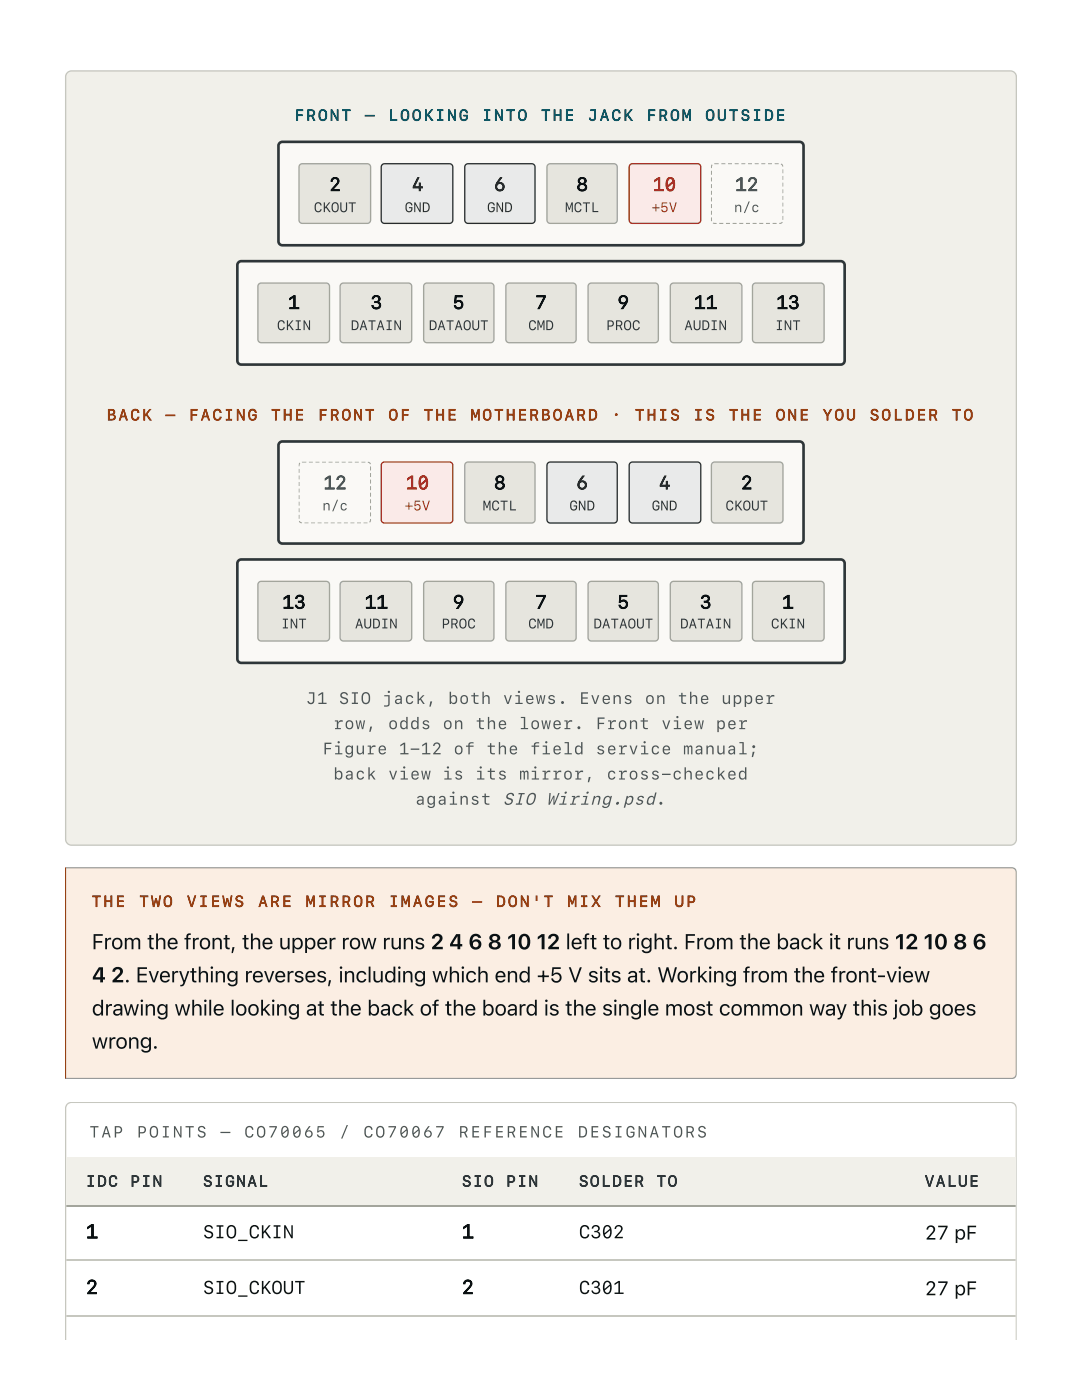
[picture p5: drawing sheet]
<svg xmlns="http://www.w3.org/2000/svg" width="216mm" height="279mm" viewBox="0 0 216 279" stroke-linecap="round" stroke-linejoin="round" font-family="sans-serif">
<path d="M13.4 14.5l.9-.3h187.3a1.19 1.19 0 0 1 1.2 1.1v152.2a1.19 1.19 0 0 1-1.2 1.2h-187.3a1.19 1.19 0 0 1-1.2-1.2v-152.2z" fill="#f1f0ea"/>
<path d="M13.4 14.5l.9-.3h187.3a1.19 1.19 0 0 1 1.2 1.1v152.2a1.19 1.19 0 0 1-1.2 1.2h-187.3a1.19 1.19 0 0 1-1.2-1.2v-152.2z" fill="none" stroke="#c6c7bf" stroke-width=".26"/>
<path d="M13.1 173.2h188.8a.93 .93 0 0 1 .9 .9v40.2a.93 .93 0 0 1-.9 .9h-188.8z" fill="#fbeee3"/>
<g fill="#999">
<path d="M13 173h189.9v.7h-189.9z"/>
<path d="M13 214.7h189.9v.7h-189.9z"/>
<path d="M202.2 173h.7v42.4h-.7z"/>
</g>
<path d="M13.1 173v42.4" fill="none" stroke="#964113" stroke-width=".26"/>
<g fill="#c6c7bf">
<path d="M13 219.9h189.9v.8h-189.9z"/>
<path d="M202.1 219.9h.8v47.6h-.8z"/>
<path d="M13 219.9h.8v47.6h-.8z"/>
</g>
<g fill="#f1f0ea">
<path d="M13.2 231h23.3v9.5h-23.3z"/>
<path d="M36.5 231h51.6v9.5h-51.6z"/>
<path d="M88.1 231h23.6v9.5h-23.6z"/>
<path d="M111.7 231h69v9.5h-69z"/>
<path d="M180.7 231h22v9.5h-22z"/>
</g>
<path d="M13.2 240.6h189.5" fill="none" stroke="#a3a59c" stroke-width=".26"/>
<path d="M13.2 251.5h189.5M13.2 262.6h189.5" fill="none" stroke="#c6c7bf" stroke-width=".26"/>
<path d="M55.8 28.5l.6-.2h103.1a.79 .79 0 0 1 .8 .8v19.1a.79 .79 0 0 1-.8 .7h-103.1a.79 .79 0 0 1-.8-.7v-19.1z" fill="#faf9f6"/>
<path d="M55.8 28.5l.6-.2h103.1a.79 .79 0 0 1 .8 .8v19.1a.79 .79 0 0 1-.8 .7h-103.1a.79 .79 0 0 1-.8-.7v-19.1z" fill="none" stroke="#2e3639" stroke-width=".53"/>
<path d="M59.9 32.9l.4-.2h13a.66 .66 0 0 1 .7 .6v10.6a.66 .66 0 0 1-.7 .7h-13a.66 .66 0 0 1-.6-.7v-10.6z" fill="#e6e5de"/>
<path d="M59.9 32.9l.4-.2h13a.66 .66 0 0 1 .7 .6v10.6a.66 .66 0 0 1-.7 .7h-13a.66 .66 0 0 1-.6-.7v-10.6z" fill="none" stroke="#a3a59c" stroke-width=".26"/>
<path d="M76.3 32.9l.4-.2h13a.66 .66 0 0 1 .7 .6v10.6a.66 .66 0 0 1-.7 .7h-13a.66 .66 0 0 1-.6-.7v-10.6z" fill="#e9eaea"/>
<path d="M76.3 32.9l.4-.2h13a.66 .66 0 0 1 .7 .6v10.6a.66 .66 0 0 1-.7 .7h-13a.66 .66 0 0 1-.6-.7v-10.6z" fill="none" stroke="#2b2f31" stroke-width=".26"/>
<path d="M92.9 32.9l.5-.2h12.7a.66 .66 0 0 1 .7 .6v10.6a.66 .66 0 0 1-.7 .7h-12.7a.66 .66 0 0 1-.7-.7v-10.6z" fill="#e9eaea"/>
<path d="M92.9 32.9l.5-.2h12.7a.66 .66 0 0 1 .7 .6v10.6a.66 .66 0 0 1-.7 .7h-12.7a.66 .66 0 0 1-.7-.7v-10.6z" fill="none" stroke="#2b2f31" stroke-width=".26"/>
<path d="M109.3 32.9l.5-.2h12.7a.66 .66 0 0 1 .7 .6v10.6a.66 .66 0 0 1-.7 .7h-12.7a.66 .66 0 0 1-.7-.7v-10.6z" fill="#e6e5de"/>
<path d="M109.3 32.9l.5-.2h12.7a.66 .66 0 0 1 .7 .6v10.6a.66 .66 0 0 1-.7 .7h-12.7a.66 .66 0 0 1-.7-.7v-10.6z" fill="none" stroke="#a3a59c" stroke-width=".26"/>
<path d="M125.7 32.9l.5-.2h13a.66 .66 0 0 1 .6 .6v10.6a.66 .66 0 0 1-.6 .7h-13a.66 .66 0 0 1-.7-.7v-10.6z" fill="#faeae8"/>
<path d="M125.7 32.9l.5-.2h13a.66 .66 0 0 1 .6 .6v10.6a.66 .66 0 0 1-.6 .7h-13a.66 .66 0 0 1-.7-.7v-10.6z" fill="none" stroke="#a62a21" stroke-width=".26"/>
<g fill="#a3a59c">
<path d="M143.9 32.5h.8v.3h-.8zM145.3 32.5h.8v.3h-.8zM146.6 32.5h.8v.3h-.8zM147.9 32.5h.8v.3h-.8zM149.3 32.5h.8v.3h-.8zM150.6 32.5h.8v.3h-.8zM151.9 32.5h.8v.3h-.8zM153.2 32.5h.8v.3h-.8zM154.6 32.5h.8v.3h-.8zM156 32.5h.3l.1 .2v.4h-.4l-.2-.2zM156.1 33.1h.3zM156.1 33.1h.3zM156.1 33.1h.3zM156.1 33.1h.3zM156.1 33.1h.3zM156.1 33.1h.3zM156.1 33.1h.3zM156.1 33.1h.3zM155.5 33.1h.9zM154.2 33.1h.8zM152.8 33.1h.8zM151.5 33.1h.8zM150.2 33.1h.8zM148.8 33.1h.8zM147.5 33.1h.8zM146.2 33.1h.8zM144.9 33.1h.8zM143.5 33.1h.8zM142.1 33.1h.9zM141.8 33.1h.3zM141.8 33.1h.3zM141.8 33.1h.3zM141.8 33.1h.3zM141.8 33.1h.3zM141.8 33.1h.3zM141.8 33.1h.3zM141.8 33.1h.3zM141.8 32.6l.4 .4-.1 .1h-.3zM142.5 32.5h.9v.3h-.8z"/>
<path d="M143.9 44.1h.8zM145.3 44.1h.8zM146.6 44.1h.8zM147.9 44.1h.8zM149.3 44.1h.8zM150.6 44.1h.8zM151.9 44.1h.8zM153.2 44.1h.8zM154.6 44.1h.8zM155.8 44.1h.6zM156.1 44.1h.3zM156.1 44.1h.3zM156.1 44.1h.3zM156.1 44.1h.3zM156.1 44.1h.3zM156.1 44.1h.3zM156.1 44.1h.3zM156.1 44.1h.3zM155.5 44.4l.5-.2 .4 .4-.1 .2h-.8zM154.2 44.4h.8v.4h-.8zM152.8 44.4h.8v.4h-.8zM151.5 44.4h.8v.4h-.8zM150.2 44.4h.8v.4h-.8zM148.8 44.4h.8v.4h-.8zM147.5 44.4h.8v.4h-.8zM146.2 44.4h.8v.4h-.8zM144.9 44.4h.8v.4h-.8zM143.5 44.4h.8v.4h-.8zM142.4 44.4h.6v.4h-.9zM141.8 44.1h.3l-.3 .2zM141.8 44.1h.3zM141.8 44.1h.3zM141.8 44.1h.3zM141.8 44.1h.3zM141.8 44.1h.3zM141.8 44.1h.3zM141.8 44.1h.3zM141.8 44.1h.4zM142.5 44.1h.9z"/>
<path d="M155.8 32.5v.3zM155.8 32.5v.3zM155.8 32.5v.3zM155.8 32.5v.3zM155.8 32.5v.3zM155.8 32.5v.3zM155.8 32.5v.3zM155.8 32.5v.3zM155.8 32.5v.3zM156 32.5h.3l.1 .2v.5l-.3 .1-.3-.4zM156.1 33.8h.3v.8h-.3zM156.1 35.1h.3v.8h-.3zM156.1 36.4h.3v.8h-.3zM156.1 37.8h.3v.8h-.3zM156.1 39.1h.3v.8h-.3zM156.1 40.4h.3v.8h-.3zM156.1 41.8h.3v.8h-.3zM156.1 43.1h.3v.8h-.3zM155.8 44.4l.2-.2 .4 .4-.1 .2h-.5zM155.8 44.4v.4zM155.8 44.4v.4zM155.8 44.4v.4zM155.8 44.4v.4zM155.8 44.4v.4zM155.8 44.4v.4zM155.8 44.4v.4zM155.8 44.4v.4zM155.8 44.4v.4zM155.8 44.4v.4zM155.8 43.4v.9zM155.8 42.1v.8zM155.8 40.7v.8zM155.8 39.4v.8zM155.8 38.1v.8zM155.8 36.7v.8zM155.8 35.4v.8zM155.8 34.1v.8zM155.8 32.6v.9zM155.8 32.5v.3z"/>
<path d="M142.4 32.5v.3zM142.4 32.5v.3zM142.4 32.5v.3zM142.4 32.5v.3zM142.4 32.5v.3zM142.4 32.5v.3zM142.4 32.5v.3zM142.4 32.5v.3zM142.4 32.5v.3zM142.4 32.5v.8zM142.4 33.8v.8zM142.4 35.1v.8zM142.4 36.4v.8zM142.4 37.8v.8zM142.4 39.1v.8zM142.4 40.4v.8zM142.4 41.8v.8zM142.4 43.1v.8zM142.4 44.2v.6zM142.4 44.4v.4zM142.4 44.4v.4zM142.4 44.4v.4zM142.4 44.4v.4zM142.4 44.4v.4zM142.4 44.4v.4zM142.4 44.4v.4zM142.4 44.4v.4zM142.4 44.4v.4zM142.4 44.4v.4h-.3zM141.8 43.4h.3v.7l-.3 .2zM141.8 42.1h.3v.8h-.3zM141.8 40.7h.3v.8h-.3zM141.8 39.4h.3v.8h-.3zM141.8 38.1h.3v.8h-.3zM141.8 36.7h.3v.8h-.3zM141.8 35.4h.3v.8h-.3zM141.8 34.1h.3v.8h-.3zM141.8 32.6l.4 .4-.1 .5h-.3zM142.4 32.5v.3z"/>
</g>
<path d="M47.6 52.4l.6-.3h119.5a.79 .79 0 0 1 .8 .8v19.1a.79 .79 0 0 1-.8 .8h-119.5a.79 .79 0 0 1-.8-.8v-19.1z" fill="#faf9f6"/>
<path d="M47.6 52.4l.6-.3h119.5a.79 .79 0 0 1 .8 .8v19.1a.79 .79 0 0 1-.8 .8h-119.5a.79 .79 0 0 1-.8-.8v-19.1z" fill="none" stroke="#2e3639" stroke-width=".53"/>
<path d="M51.7 56.7l.4-.2h13a.66 .66 0 0 1 .6 .6v10.6a.66 .66 0 0 1-.6 .7h-13a.66 .66 0 0 1-.6-.7v-10.6z" fill="#e6e5de"/>
<path d="M51.7 56.7l.4-.2h13a.66 .66 0 0 1 .6 .6v10.6a.66 .66 0 0 1-.6 .7h-13a.66 .66 0 0 1-.6-.7v-10.6z" fill="none" stroke="#a3a59c" stroke-width=".26"/>
<path d="M68.1 56.7l.4-.2h13a.66 .66 0 0 1 .7 .6v10.6a.66 .66 0 0 1-.7 .7h-13a.66 .66 0 0 1-.6-.7v-10.6z" fill="#e6e5de"/>
<path d="M68.1 56.7l.4-.2h13a.66 .66 0 0 1 .7 .6v10.6a.66 .66 0 0 1-.7 .7h-13a.66 .66 0 0 1-.6-.7v-10.6z" fill="none" stroke="#a3a59c" stroke-width=".26"/>
<path d="M84.7 56.7l.5-.2h12.7a.66 .66 0 0 1 .7 .6v10.6a.66 .66 0 0 1-.7 .7h-12.7a.66 .66 0 0 1-.7-.7v-10.6z" fill="#e6e5de"/>
<path d="M84.7 56.7l.5-.2h12.7a.66 .66 0 0 1 .7 .6v10.6a.66 .66 0 0 1-.7 .7h-12.7a.66 .66 0 0 1-.7-.7v-10.6z" fill="none" stroke="#a3a59c" stroke-width=".26"/>
<path d="M101.1 56.7l.5-.2h12.7a.66 .66 0 0 1 .7 .6v10.6a.66 .66 0 0 1-.7 .7h-12.7a.66 .66 0 0 1-.7-.7v-10.6z" fill="#e6e5de"/>
<path d="M101.1 56.7l.5-.2h12.7a.66 .66 0 0 1 .7 .6v10.6a.66 .66 0 0 1-.7 .7h-12.7a.66 .66 0 0 1-.7-.7v-10.6z" fill="none" stroke="#a3a59c" stroke-width=".26"/>
<path d="M117.5 56.7l.5-.2h12.7a.66 .66 0 0 1 .7 .6v10.6a.66 .66 0 0 1-.7 .7h-12.7a.66 .66 0 0 1-.7-.7v-10.6z" fill="#e6e5de"/>
<path d="M117.5 56.7l.5-.2h12.7a.66 .66 0 0 1 .7 .6v10.6a.66 .66 0 0 1-.7 .7h-12.7a.66 .66 0 0 1-.7-.7v-10.6z" fill="none" stroke="#a3a59c" stroke-width=".26"/>
<path d="M133.9 56.7l.5-.2h13a.66 .66 0 0 1 .6 .6v10.6a.66 .66 0 0 1-.6 .7h-13a.66 .66 0 0 1-.7-.7v-10.6z" fill="#e6e5de"/>
<path d="M133.9 56.7l.5-.2h13a.66 .66 0 0 1 .6 .6v10.6a.66 .66 0 0 1-.6 .7h-13a.66 .66 0 0 1-.7-.7v-10.6z" fill="none" stroke="#a3a59c" stroke-width=".26"/>
<path d="M150.3 56.7l.5-.2h13a.66 .66 0 0 1 .6 .6v10.6a.66 .66 0 0 1-.6 .7h-13a.66 .66 0 0 1-.6-.7v-10.6z" fill="#e6e5de"/>
<path d="M150.3 56.7l.5-.2h13a.66 .66 0 0 1 .6 .6v10.6a.66 .66 0 0 1-.6 .7h-13a.66 .66 0 0 1-.6-.7v-10.6z" fill="none" stroke="#a3a59c" stroke-width=".26"/>
<path d="M55.8 88.3l.6-.2h103.1a.79 .79 0 0 1 .8 .8v18.8a.79 .79 0 0 1-.8 .8h-103.1a.79 .79 0 0 1-.8-.8v-18.8z" fill="#faf9f6"/>
<path d="M55.8 88.3l.6-.2h103.1a.79 .79 0 0 1 .8 .8v18.8a.79 .79 0 0 1-.8 .8h-103.1a.79 .79 0 0 1-.8-.8v-18.8z" fill="none" stroke="#2e3639" stroke-width=".53"/>
<g fill="#a3a59c">
<path d="M61.6 92h.8v.4h-.8zM62.9 92h.8v.4h-.8zM64.3 92h.7v.4h-.7zM65.6 92h.8v.4h-.8zM66.9 92h.8v.4h-.8zM68.2 92h.8v.4h-.8zM69.5 92h.8v.4h-.8zM70.8 92h.8v.4h-.8zM72.1 92h.8v.4h-.8zM73.5 92h.5l.1 .5-.3 .2-.4-.3zM73.8 92.7h.3zM73.8 92.7h.3zM73.8 92.7h.3zM73.8 92.7h.3zM73.8 92.7h.3zM73.8 92.7h.3zM73.8 92.7h.3zM73.8 92.7h.3zM73.6 92.7h.5zM72.5 92.7h.9zM71.2 92.7h.8zM69.9 92.7h.8zM68.6 92.7h.8zM67.3 92.7h.8zM66 92.7h.8zM64.7 92.7h.8zM63.4 92.7h.8zM62.1 92.7h.8zM60.8 92.7h.8zM59.5 92.7h.8zM59.5 92.7h.3zM59.5 92.7h.3zM59.5 92.7h.3zM59.5 92.7h.3zM59.5 92.7h.3zM59.5 92.7h.3zM59.5 92.7h.3zM59.5 92.7h.3zM59.6 92.1l.4 .4-.1 .2h-.4zM60.2 92h.9v.4h-.8z"/>
<path d="M61.6 103.9h.8zM62.9 103.9h.8zM64.3 103.9h.7zM65.6 103.9h.8zM66.9 103.9h.8zM68.2 103.9h.8zM69.5 103.9h.8zM70.8 103.9h.8zM72.1 103.9h.8zM73.4 103.9h.7zM73.8 103.9h.3zM73.8 103.9h.3zM73.8 103.9h.3zM73.8 103.9h.3zM73.8 103.9h.3zM73.8 103.9h.3zM73.8 103.9h.3zM73.8 103.9h.3zM73.8 103.9h.3l-.1 .6-.4-.4zM72.5 104.2h.8l.1 .4h-.9zM71.2 104.2h.8v.4h-.8zM69.9 104.2h.8v.4h-.8zM68.6 104.2h.8v.4h-.8zM67.3 104.2h.8v.4h-.8zM66 104.2h.8v.4h-.8zM64.7 104.2h.8v.4h-.8zM63.4 104.2h.8v.4h-.8zM62.1 104.2h.8v.4h-.8zM60.8 104.2h.8v.4h-.8zM59.5 104.2l.4-.3 .4 .3-.1 .4h-.5l-.2-.2zM59.5 103.9h.3zM59.5 103.9h.3zM59.5 103.9h.3zM59.5 103.9h.3zM59.5 103.9h.3zM59.5 103.9h.3zM59.5 103.9h.3zM59.5 103.9h.3zM59.5 103.9h.5zM60.2 103.9h.9z"/>
<path d="M73.5 92v.4zM73.5 92v.4zM73.5 92v.4zM73.5 92v.4zM73.5 92v.4zM73.5 92v.4zM73.5 92v.4zM73.5 92v.4zM73.5 92v.4zM73.5 92h.5l.1 .5-.3 .2-.3-.3zM73.8 93.1h.3v.8h-.3zM73.8 94.4h.3v.8h-.3zM73.8 95.7h.3v.8h-.3zM73.8 97h.3v.8h-.3zM73.8 98.3h.3v.8h-.3zM73.8 99.6h.3v.8h-.3zM73.8 101h.3v.7h-.3zM73.8 102.3h.3v.8h-.3zM73.8 103.6h.3l-.1 .9-.4-.4zM73.5 104.2v.4zM73.5 104.2v.4zM73.5 104.2v.4zM73.5 104.2v.4zM73.5 104.2v.4zM73.5 104.2v.4zM73.5 104.2v.4zM73.5 104.2v.4zM73.5 104.2v.4zM73.5 104.2v.4zM73.5 103.9v.7zM73.5 102.7v.8zM73.5 101.4v.8zM73.5 100.1v.8zM73.5 98.8v.8zM73.5 97.5v.8zM73.5 96.2v.8zM73.5 94.9v.8zM73.5 93.6v.8zM73.5 92.1v1zM73.5 92v.4z"/>
<path d="M60.1 92v.4zM60.1 92v.4zM60.1 92v.4zM60.1 92v.4zM60.1 92v.4zM60.1 92v.4zM60.1 92v.4zM60.1 92v.4zM60.1 92v.4zM60.1 92v.7zM60.1 93.1v.8zM60.1 94.4v.8zM60.1 95.7v.8zM60.1 97v.8zM60.1 98.3v.8zM60.1 99.6v.8zM60.1 101v.7zM60.1 102.3v.8zM60.1 103.6v.9zM60.1 104.2v.4zM60.1 104.2v.4zM60.1 104.2v.4zM60.1 104.2v.4zM60.1 104.2v.4zM60.1 104.2v.4zM60.1 104.2v.4zM60.1 104.2v.4zM60.1 104.2v.4zM60.1 104.2v.4zM59.5 104.2l.4-.3 .2 .3v.4h-.4l-.2-.2zM59.5 102.7h.3v.8h-.3zM59.5 101.4h.3v.8h-.3zM59.5 100.1h.3v.8h-.3zM59.5 98.8h.3v.8h-.3zM59.5 97.5h.3v.8h-.3zM59.5 96.2h.3v.8h-.3zM59.5 94.9h.3v.8h-.3zM59.5 93.6h.3v.8h-.3zM59.6 92.1l.4 .4-.2 .6h-.3zM60.1 92v.4z"/>
</g>
<path d="M76.3 92.4l.4-.2h13a.66 .66 0 0 1 .7 .7v10.8a.66 .66 0 0 1-.7 .7h-13a.66 .66 0 0 1-.6-.7v-10.8z" fill="#faeae8"/>
<path d="M76.3 92.4l.4-.2h13a.66 .66 0 0 1 .7 .7v10.8a.66 .66 0 0 1-.7 .7h-13a.66 .66 0 0 1-.6-.7v-10.8z" fill="none" stroke="#a62a21" stroke-width=".26"/>
<path d="M92.9 92.4l.5-.2h12.7a.66 .66 0 0 1 .7 .7v10.8a.66 .66 0 0 1-.7 .7h-12.7a.66 .66 0 0 1-.7-.7v-10.8z" fill="#e6e5de"/>
<path d="M92.9 92.4l.5-.2h12.7a.66 .66 0 0 1 .7 .7v10.8a.66 .66 0 0 1-.7 .7h-12.7a.66 .66 0 0 1-.7-.7v-10.8z" fill="none" stroke="#a3a59c" stroke-width=".26"/>
<path d="M109.3 92.4l.5-.2h12.7a.66 .66 0 0 1 .7 .7v10.8a.66 .66 0 0 1-.7 .7h-12.7a.66 .66 0 0 1-.7-.7v-10.8z" fill="#e9eaea"/>
<path d="M109.3 92.4l.5-.2h12.7a.66 .66 0 0 1 .7 .7v10.8a.66 .66 0 0 1-.7 .7h-12.7a.66 .66 0 0 1-.7-.7v-10.8z" fill="none" stroke="#2b2f31" stroke-width=".26"/>
<path d="M125.7 92.4l.5-.2h13a.66 .66 0 0 1 .6 .7v10.8a.66 .66 0 0 1-.6 .7h-13a.66 .66 0 0 1-.7-.7v-10.8z" fill="#e9eaea"/>
<path d="M125.7 92.4l.5-.2h13a.66 .66 0 0 1 .6 .7v10.8a.66 .66 0 0 1-.6 .7h-13a.66 .66 0 0 1-.7-.7v-10.8z" fill="none" stroke="#2b2f31" stroke-width=".26"/>
<path d="M142.1 92.4l.5-.2h13a.66 .66 0 0 1 .6 .7v10.8a.66 .66 0 0 1-.6 .7h-13a.66 .66 0 0 1-.7-.7v-10.8z" fill="#e6e5de"/>
<path d="M142.1 92.4l.5-.2h13a.66 .66 0 0 1 .6 .7v10.8a.66 .66 0 0 1-.6 .7h-13a.66 .66 0 0 1-.7-.7v-10.8z" fill="none" stroke="#a3a59c" stroke-width=".26"/>
<path d="M47.6 111.9l.6-.2h119.5a.79 .79 0 0 1 .8 .7v19.1a.79 .79 0 0 1-.8 .8h-119.5a.79 .79 0 0 1-.8-.8v-19.1z" fill="#faf9f6"/>
<path d="M47.6 111.9l.6-.2h119.5a.79 .79 0 0 1 .8 .7v19.1a.79 .79 0 0 1-.8 .8h-119.5a.79 .79 0 0 1-.8-.8v-19.1z" fill="none" stroke="#2e3639" stroke-width=".53"/>
<path d="M51.7 116.2l.4-.2h13a.66 .66 0 0 1 .6 .7v10.6a.66 .66 0 0 1-.6 .6h-13a.66 .66 0 0 1-.6-.6v-10.6z" fill="#e6e5de"/>
<path d="M51.7 116.2l.4-.2h13a.66 .66 0 0 1 .6 .7v10.6a.66 .66 0 0 1-.6 .6h-13a.66 .66 0 0 1-.6-.6v-10.6z" fill="none" stroke="#a3a59c" stroke-width=".26"/>
<path d="M68.1 116.2l.4-.2h13a.66 .66 0 0 1 .7 .7v10.6a.66 .66 0 0 1-.7 .6h-13a.66 .66 0 0 1-.6-.6v-10.6z" fill="#e6e5de"/>
<path d="M68.1 116.2l.4-.2h13a.66 .66 0 0 1 .7 .7v10.6a.66 .66 0 0 1-.7 .6h-13a.66 .66 0 0 1-.6-.6v-10.6z" fill="none" stroke="#a3a59c" stroke-width=".26"/>
<path d="M84.7 116.2l.5-.2h12.7a.66 .66 0 0 1 .7 .7v10.6a.66 .66 0 0 1-.7 .6h-12.7a.66 .66 0 0 1-.7-.6v-10.6z" fill="#e6e5de"/>
<path d="M84.7 116.2l.5-.2h12.7a.66 .66 0 0 1 .7 .7v10.6a.66 .66 0 0 1-.7 .6h-12.7a.66 .66 0 0 1-.7-.6v-10.6z" fill="none" stroke="#a3a59c" stroke-width=".26"/>
<path d="M101.1 116.2l.5-.2h12.7a.66 .66 0 0 1 .7 .7v10.6a.66 .66 0 0 1-.7 .6h-12.7a.66 .66 0 0 1-.7-.6v-10.6z" fill="#e6e5de"/>
<path d="M101.1 116.2l.5-.2h12.7a.66 .66 0 0 1 .7 .7v10.6a.66 .66 0 0 1-.7 .6h-12.7a.66 .66 0 0 1-.7-.6v-10.6z" fill="none" stroke="#a3a59c" stroke-width=".26"/>
<path d="M117.5 116.2l.5-.2h12.7a.66 .66 0 0 1 .7 .7v10.6a.66 .66 0 0 1-.7 .6h-12.7a.66 .66 0 0 1-.7-.6v-10.6z" fill="#e6e5de"/>
<path d="M117.5 116.2l.5-.2h12.7a.66 .66 0 0 1 .7 .7v10.6a.66 .66 0 0 1-.7 .6h-12.7a.66 .66 0 0 1-.7-.6v-10.6z" fill="none" stroke="#a3a59c" stroke-width=".26"/>
<path d="M133.9 116.2l.5-.2h13a.66 .66 0 0 1 .6 .7v10.6a.66 .66 0 0 1-.6 .6h-13a.66 .66 0 0 1-.7-.6v-10.6z" fill="#e6e5de"/>
<path d="M133.9 116.2l.5-.2h13a.66 .66 0 0 1 .6 .7v10.6a.66 .66 0 0 1-.6 .6h-13a.66 .66 0 0 1-.7-.6v-10.6z" fill="none" stroke="#a3a59c" stroke-width=".26"/>
<path d="M150.3 116.2l.5-.2h13a.66 .66 0 0 1 .6 .7v10.6a.66 .66 0 0 1-.6 .6h-13a.66 .66 0 0 1-.6-.6v-10.6z" fill="#e6e5de"/>
<path d="M150.3 116.2l.5-.2h13a.66 .66 0 0 1 .6 .7v10.6a.66 .66 0 0 1-.6 .6h-13a.66 .66 0 0 1-.6-.6v-10.6z" fill="none" stroke="#a3a59c" stroke-width=".26"/>
<g font-size="4.3" fill="#0b1113">
<text x="18.3" y="189.4">From the front, the upper row runs 2</text>
<text x="89.6" y="189.4">4</text>
<text x="93.4" y="189.4">6</text>
<text x="97.3" y="189.4">8</text>
<text x="101.1" y="189.4">10</text>
<text x="107" y="189.4">12 left to right. From the back it runs 12</text>
<text x="184.3" y="189.4">10</text>
<text x="190.1" y="189.4">8</text>
<text x="194" y="189.4">6</text>
<text x="18.3" y="196.1">4</text>
<text x="22.1" y="196.1">2. Everything reverses, including which end +5 V sits at. Working from the front-view</text>
<text x="18.3" y="202.7">drawing while looking at the back of the board is the single most common way this job goes</text>
<text x="18.3" y="209.3">wrong.</text>
</g>
<g font-size="3.9" fill="#0b1113">
<text x="17.1" y="247.1">1</text>
<text x="92.1" y="247.1">1</text>
<text x="184.5" y="247.4">27 pF</text>
<text x="17.1" y="258.2">2</text>
<text x="92.1" y="258.2">2</text>
<text x="184.5" y="258.5">27 pF</text>
</g>
<g font-size="3.8" fill="#0b1113">
<text x="65.7" y="38.1">2</text>
<text x="115" y="38.1">8</text>
<text x="57.5" y="61.6">1</text>
<text x="73.9" y="61.6">3</text>
<text x="90.4" y="61.6">5</text>
<text x="106.8" y="61.6">7</text>
<text x="123.2" y="61.6">9</text>
<text x="138.5" y="61.6">11</text>
<text x="154.9" y="61.6">13</text>
<text x="98.6" y="97.6">8</text>
<text x="147.9" y="97.6">2</text>
<text x="56.3" y="121.4">13</text>
<text x="72.8" y="121.4">11</text>
<text x="90.4" y="121.4">9</text>
<text x="106.8" y="121.4">7</text>
<text x="123.2" y="121.4">5</text>
<text x="139.6" y="121.4">3</text>
<text x="156.1" y="121.4">1</text>
</g>
<g font-size="3.8" fill="#2b2f31">
<text x="82.1" y="38.1">4</text>
<text x="98.6" y="38.1">6</text>
<text x="115" y="97.6">6</text>
<text x="131.4" y="97.6">4</text>
</g>
<g font-size="3.8" fill="#a62a21">
<text x="130.3" y="38.1">10</text>
<text x="81" y="97.6">10</text>
</g>
<g font-size="3.8" fill="#4c5657">
<text x="146.7" y="38.1">12</text>
<text x="64.5" y="97.6">12</text>
</g>
<g font-size="3.7" fill="#0b1113">
<text x="40.5" y="247.1">SIO_CKIN</text>
<text x="115.5" y="247.1">C302</text>
<text x="40.5" y="258.2">SIO_CKOUT</text>
<text x="115.5" y="258.2">C301</text>
</g>
<g font-size="3.3" fill="#4c5657">
<text x="61.1" y="140.5">J1 SIO jack, both views. Evens on the upper</text>
<text x="66.5" y="145.5">row, odds on the lower. Front view per</text>
<text x="64.3" y="150.5">Figure 1-12 of the field service manual;</text>
<text x="66.5" y="155.6">back view is its mirror, cross-checked</text>
<text x="82.9" y="160.6">against SIO Wiring.psd.</text>
</g>
<g font-size="3.2" fill="#4c5657">
<text x="17.8" y="227">TAP</text>
<text x="27.3" y="227">POINTS</text>
<text x="44" y="227">—</text>
<text x="48.7" y="227">CO70065</text>
<text x="67.8" y="227">/</text>
<text x="72.5" y="227">CO70067</text>
<text x="91.5" y="227">REFERENCE</text>
<text x="115.3" y="227">DESIGNATORS</text>
</g>
<g font-size="3.1" fill="#0a5764">
<text x="58.8" y="24.1">FRONT</text>
<text x="72.8" y="24.1">—</text>
<text x="77.5" y="24.1">LOOKING</text>
<text x="96.2" y="24.1">INTO</text>
<text x="107.9" y="24.1">THE</text>
<text x="117.3" y="24.1">JACK</text>
<text x="129" y="24.1">FROM</text>
<text x="140.7" y="24.1">OUTSIDE</text>
</g>
<g font-size="3.1" fill="#964113">
<text x="21.3" y="83.9">BACK</text>
<text x="33" y="83.9">—</text>
<text x="37.7" y="83.9">FACING</text>
<text x="54.1" y="83.9">THE</text>
<text x="63.5" y="83.9">FRONT</text>
<text x="77.5" y="83.9">OF</text>
<text x="84.5" y="83.9">THE</text>
<text x="93.9" y="83.9">MOTHERBOARD</text>
<text x="122" y="83.9">·</text>
<text x="126.7" y="83.9">THIS</text>
<text x="138.4" y="83.9">IS</text>
<text x="145.4" y="83.9">THE</text>
<text x="154.8" y="83.9">ONE</text>
<text x="164.2" y="83.9">YOU</text>
<text x="173.5" y="83.9">SOLDER</text>
<text x="189.9" y="83.9">TO</text>
<text x="18.3" y="181">THE</text>
<text x="27.8" y="181">TWO</text>
<text x="37.3" y="181">VIEWS</text>
<text x="51.5" y="181">ARE</text>
<text x="61" y="181">MIRROR</text>
<text x="77.6" y="181">IMAGES</text>
<text x="94.2" y="181">—</text>
<text x="99" y="181">DON'T</text>
<text x="113.2" y="181">MIX</text>
<text x="122.7" y="181">THEM</text>
<text x="134.6" y="181">UP</text>
</g>
<g font-size="3.1" fill="#2e3639">
<text x="17.1" y="236.8">IDC</text>
<text x="26" y="236.8">PIN</text>
<text x="40.5" y="236.8">SIGNAL</text>
<text x="92.1" y="236.8">SIO</text>
<text x="101" y="236.8">PIN</text>
<text x="115.5" y="236.8">SOLDER</text>
<text x="131" y="236.8">TO</text>
<text x="184.5" y="236.8">VALUE</text>
</g>
<g font-size="2.8" fill="#2e3639">
<text x="62.6" y="42.3">CKOUT</text>
<text x="112.7" y="42.3">MCTL</text>
<text x="55.2" y="65.9">CKIN</text>
<text x="70" y="65.9">DATAIN</text>
<text x="85.5" y="65.9">DATAOUT</text>
<text x="105.4" y="65.9">CMD</text>
<text x="121" y="65.9">PROC</text>
<text x="136.5" y="65.9">AUDIN</text>
<text x="154.7" y="65.9">INT</text>
<text x="96.3" y="101.9">MCTL</text>
<text x="144.7" y="101.9">CKOUT</text>
<text x="56.1" y="125.4">INT</text>
<text x="70.8" y="125.4">AUDIN</text>
<text x="88.1" y="125.4">PROC</text>
<text x="105.4" y="125.4">CMD</text>
<text x="118.4" y="125.4">DATAOUT</text>
<text x="135.7" y="125.4">DATAIN</text>
<text x="153.8" y="125.4">CKIN</text>
</g>
<g font-size="2.8" fill="#2b2f31">
<text x="80.7" y="42.3">GND</text>
<text x="97.2" y="42.3">GND</text>
<text x="113.6" y="101.9">GND</text>
<text x="130" y="101.9">GND</text>
</g>
<g font-size="2.8" fill="#a62a21">
<text x="130" y="42.3">+5V</text>
<text x="80.7" y="101.9">+5V</text>
</g>
<g font-size="2.8" fill="#4c5657">
<text x="146.5" y="42.3">n/c</text>
<text x="64.3" y="101.9">n/c</text>
</g>
</svg>
